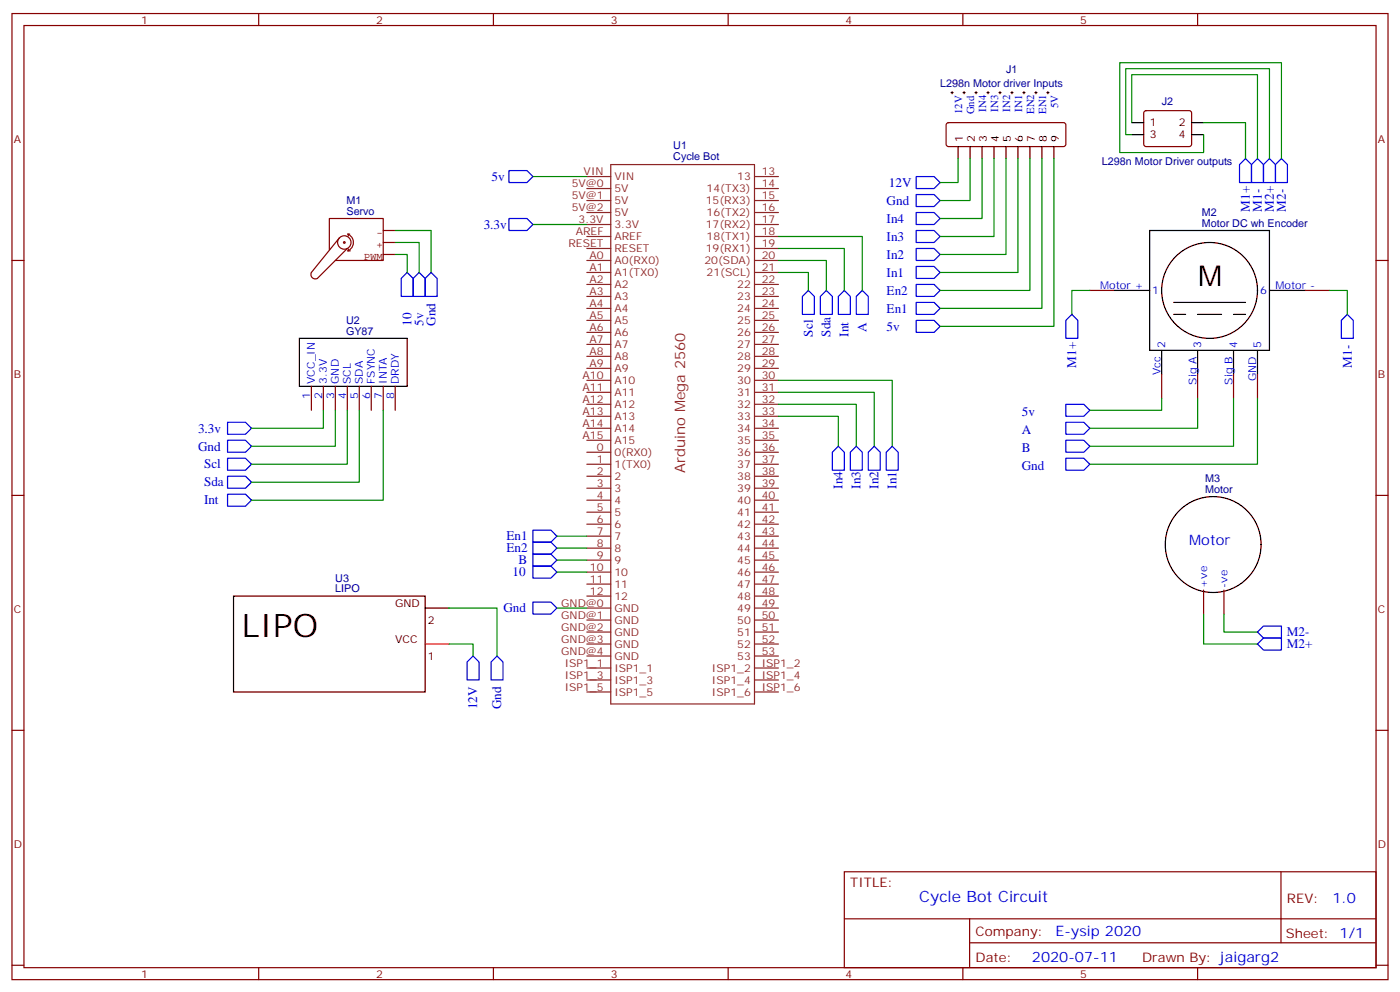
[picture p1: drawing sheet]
<svg xmlns="http://www.w3.org/2000/svg" width="412mm" height="292mm" viewBox="0 0 412 292" stroke-linecap="round" stroke-linejoin="round" font-family="sans-serif">
<g fill="none" stroke="#870000" stroke-width=".35">
<path d="M3.5 4h405.4v284.3h-405.4zM7.1 7.5h398.2v277.3h-398.2zM76.2 4v3.5M145.3 4v3.5M214.5 4v3.5M283.6 4v3.5M352.8 4v3.5M278.9 36.3l.5-.2h33.9l.5 .2 .2 .5v5.6l-.3 .5-.4 .2h-33.9l-.5-.2-.2-.5v-5.6zM337.1 32.8l.5-.2h12.7l.5 .2 .2 .5-.1 9.4-.6 .4h-13l-.4-.7v-9.1zM3.5 76.7h3.6M405.3 76.7h3.6M321 85.5h7.1"/>
<path d="M384.5 85.5h7.1M91.7 113.7v7.1M95.2 113.7v7.1M98.8 113.7v7.1M102.3 113.7v7.1M105.8 113.7v7.1M109.4 113.7v7.1M112.9 113.7v7.1M116.4 113.7v7.1M342.2 110.2v7M352.8 110.2v7M363.4 110.2v7"/>
<path d="M370.4 110.2v7M3.5 145.8h3.6M405.3 145.8h3.6M354.5 173.7v7M360.5 173.7v7M3.5 214.9h3.6M405.3 214.9h3.6M248.7 256.6h156.6v28.2h-156.6zM377.3 256.6v20.9M248.7 270.4h156.5M285.6 277.5h119.6M285.6 270.4v14.1"/>
<path d="M3.5 284.1h3.6M76.2 284.8v3.5M145.3 284.8v3.5M214.5 284.8v3.5M283.6 284.8v3.5M352.8 284.8v3.5M405.3 284.1h3.6"/>
</g>
<g fill="none" stroke="#8c2424" stroke-width=".35">
<path d="M172.9 55.5h7M172.9 59h7M172.9 52h7M179.9 48.4h42.3v158.8h-42.3zM222.2 55.5h7.1M222.2 59h7.1M222.2 52h7.1M172.9 73.1h7M172.9 76.7h7M172.9 62.5h7M172.9 66.1h7M172.9 69.6h7"/>
<path d="M222.2 73.1h7.1M222.2 76.7h7.1M222.2 62.5h7.1M222.2 66.1h7.1M222.2 69.6h7.1M172.9 80.2h7M172.9 83.7h7M172.9 87.2h7M172.9 90.8h7M172.9 94.3h7M172.9 97.8h7M222.2 80.2h7.1"/>
<path d="M222.2 83.7h7.1M222.2 87.2h7.1M222.2 90.8h7.1M222.2 94.3h7.1M222.2 97.8h7.1M172.9 101.4h7M172.9 104.9h7M172.9 108.4h7M172.9 111.9h7M172.9 115.5h7M172.9 119h7M222.2 101.4h7.1"/>
<path d="M222.2 104.9h7.1M222.2 108.4h7.1M222.2 111.9h7.1M222.2 115.5h7.1M222.2 119h7.1M172.9 122.5h7M172.9 126h7M172.9 129.6h7M172.9 136.6h7M172.9 133.1h7M222.2 122.5h7.1M222.2 126h7.1"/>
<path d="M222.2 129.6h7.1M222.2 136.6h7.1M222.2 133.1h7.1M172.9 140.2h7M172.9 143.7h7M172.9 147.2h7M172.9 150.7h7M172.9 154.3h7M172.9 157.8h7M222.2 140.2h7.1M222.2 143.7h7.1M222.2 147.2h7.1"/>
<path d="M222.2 150.7h7.1M222.2 154.3h7.1M222.2 157.8h7.1M172.9 161.3h7M172.9 164.9h7M172.9 168.4h7M172.9 171.9h7M172.9 175.4h7M172.9 179h7M222.2 161.3h7.1M222.2 164.9h7.1M222.2 168.4h7.1"/>
<path d="M222.2 171.9h7.1M222.2 175.4h7.1M222.2 179h7.1M172.9 193.1h7M172.9 182.5h7M172.9 186h7M172.9 189.5h7M172.9 196.6h7M222.2 193.1h7.1M222.2 182.5h7.1M222.2 186h7.1M222.2 189.5h7.1"/>
<path d="M222.2 196.6h7.1M172.9 200.1h7M172.9 203.7h7M222.2 200.1h7.1M222.2 203.7h7.1"/>
</g>
<g fill="none" stroke="#000" stroke-width=".35">
<path d="M333.4 36.1h3.5M333.4 39.6h3.5M351 36.1h3.5M351 39.6h3.5M282.2 43.1v3.6M285.8 43.1v3.6M289.3 43.1v3.6M292.8 43.1v3.6M296.3 43.1v3.6M299.9 43.1v3.6M303.4 43.1v3.6M306.9 43.1v3.6"/>
<path d="M310.4 43.1v3.6M338.7 67.8h35.2v35.3h-35.2zM88.2 99.6h31.7v14.1h-31.7zM328.1 85.5h10.6M345.7 89h21.2M345.7 92.5h3.5M352.8 92.5h7M363.4 92.5h3.5M373.9 85.5h10.6M342.2 103.1v7.1M352.8 103.1v7.1M363.4 103.1v7.1"/>
<path d="M370.4 103.1v7.1M68.8 175.4h56.4v28.3h-56.4zM125.2 179h7.1"/>
<circle cx="356.3" cy="85.5" r="14.1"/>
<circle cx="357.4" cy="160.3" r="14.1"/>
</g>
<g fill="none" stroke="#000" stroke-width=".29">
<path d="M280.1 27.3h.7M280.5 26.9v.7M283.6 27.3h.7M284 26.9v.7M287.2 27.3h.7M287.5 26.9v.7M290.7 27.3h.7M291 26.9v.7M294.2 27.3h.7M294.6 26.9v.7M297.7 27.3h.7M298.1 26.9v.7"/>
<path d="M301.3 27.3h.7M301.6 26.9v.7M304.8 27.3h.7M305.2 26.9v.7M308.3 27.3h.7M308.7 26.9v.7"/>
</g>
<path d="M97 73.5v-9.2h15.9v12.4h-14.1M99.5 71.2a1.98 1.98 0 0 1 3-1.5 1.98 1.98 0 0 1-.1 3.4 1.98 1.98 0 0 1-3-1.7M100 70l-8.3 10.2a1.31 1.31 0 0 0 .3 1.5 1.31 1.31 0 0 0 1.5 .2l8.8-8.8M101.2 71.2l.5 .2-.3 .2-.2-.2M102.5 68.9a2.68 2.68 0 0 1 1.6 2.5 2.68 2.68 0 0 1-1.6 2.4M102.5 68.9h.5M102.5 68.9l.2 .5M102.5 73.8h.7M102.7 73.3l-.2 .5M112.9 74.9h3.5M112.9 71.4h3.5M112.9 67.8h3.5" fill="none" stroke="#850000" stroke-width=".35"/>
<path d="M125.2 189.5h7.1" fill="none" stroke="#f00" stroke-width=".35"/>
<g fill="none" stroke="#00f" stroke-width=".35">
<path d="M149.9 50.2h5.3l1.8 1.8-1.8 1.7h-5.3zM269.9 52h5.3l1.7 1.7-1.7 1.8h-5.3zM269.9 57.3h5.3l1.7 1.7-1.7 1.8h-5.3zM365.1 48.4l1.8-1.7 1.8 1.7v5.3h-3.6zM370.4 46.7l1.8 1.7v5.3h-3.5v-5.3zM373.9 46.7l1.8 1.7v5.3h-3.5v-5.3zM377.5 46.7l1.7 1.7v5.3h-3.5v-5.3zM149.9 64.3h5.3l1.8 1.8-1.8 1.7h-5.3zM269.9 62.5h5.3l1.7 1.8-1.7 1.8h-5.3zM269.9 67.8h5.3l1.7 1.8-1.7 1.8h-5.3zM269.9 73.1h5.3l1.7 1.8-1.7 1.8h-5.3zM269.9 78.4h5.3l1.7 1.8-1.7 1.8h-5.3z"/>
<path d="M119.9 80.2l1.8 1.8v5.2h-3.5v-5.2zM123.5 80.2l1.7 1.8v5.2h-3.5v-5.2zM127 80.2l1.8 1.8v5.2h-3.6v-5.2zM238.1 85.5l1.8 1.7v5.3h-3.5v-5.3zM241.7 87.2l1.7-1.7 1.8 1.7v5.3h-3.5zM248.7 85.5l1.8 1.7v5.3h-3.6v-5.3zM254 85.5l1.8 1.7v5.3h-3.6v-5.3zM269.9 83.7h5.3l1.7 1.8-1.7 1.7h-5.3zM269.9 89h5.3l1.7 1.8-1.7 1.7h-5.3zM269.9 94.3h5.3l1.7 1.8-1.7 1.7h-5.3zM314 94.3l1.7-1.8 1.8 1.8v5.3h-3.5zM396.9 92.5l1.7 1.8v5.3h-3.5v-5.3z"/>
<path d="M314 119h5.3l1.7 1.8-1.7 1.7h-5.3zM67 124.3h5.3l1.8 1.7-1.8 1.8h-5.3zM67 129.6h5.3l1.8 1.7-1.8 1.8h-5.3zM67 134.9h5.3l1.8 1.7-1.8 1.8h-5.3zM246.9 131.3l1.8 1.8v5.3h-3.5v-5.3zM252.2 131.3l1.8 1.8v5.3h-3.5v-5.3zM257.5 131.3l1.8 1.8v5.3h-3.5v-5.3zM262.8 131.3l1.8 1.8v5.3h-3.5v-5.3zM314 124.3h5.3l1.7 1.7-1.7 1.8h-5.3zM314 129.6h5.3l1.7 1.7-1.7 1.8h-5.3zM314 134.9h5.3l1.7 1.7-1.7 1.8h-5.3zM67 140.2h5.3l1.8 1.7-1.8 1.8h-5.3z"/>
<path d="M67 145.5h5.3l1.8 1.7-1.8 1.8h-5.3zM157 156h5.3l1.7 1.8-1.7 1.8h-5.3zM157 159.6h5.3l1.7 1.7-1.7 1.8h-5.3zM157 177.2h5.3l1.7 1.8-1.7 1.7h-5.3zM157 166.6h5.3l1.7 1.8-1.7 1.7h-5.3zM157 163.1h5.3l1.7 1.8-1.7 1.7h-5.3zM139.3 193.1l1.8 1.7v5.3h-3.5v-5.3zM146.4 193.1l1.8 1.7v5.3h-3.6v-5.3zM370.4 189.5l1.8-1.7h5.3v3.5h-5.3zM370.4 186l1.8-1.7h5.3v3.5h-5.3z"/>
</g>
<g fill="none" stroke="#008700" stroke-width=".35">
<path d="M333.4 36.1v-14.1h37v24.7M333.4 39.6h-1.8v-19.4h42.3v26.5M354.5 36.1h12.4v10.6M354.5 39.6v5.3h-24.7v-26.4h47.7v28.2M157 52h15.9M282.2 46.7v7h-5.3M285.8 46.7v12.3h-8.9M289.3 46.7v17.6h-12.4M292.8 46.7v22.9h-15.9M296.3 46.7v28.2h-19.4M299.9 46.7v33.5h-23M303.4 46.7v38.8h-26.5"/>
<path d="M306.9 46.7v44.1h-30M310.4 46.7v49.4h-33.5M116.4 74.9h3.5v5.3M116.4 71.4h7.1v8.8M116.4 67.8h10.6v12.4M157 66.1h15.9M229.3 76.7h14.1v8.8M229.3 73.1h19.4v12.4M229.3 69.6h24.7v15.9M229.3 80.2h8.8v5.3M321 85.5h-5.3v7M391.6 85.5h5.3v7"/>
<path d="M229.3 119h22.9v12.3M229.3 115.5h28.2v15.8M229.3 111.9h33.5v19.4M342.2 117.2v3.6h-21.2M352.8 117.2v8.8h-31.8M363.4 117.2v14.1h-42.4M370.4 117.2v19.4h-49.4M95.2 120.8v5.2h-21.1M98.8 120.8v10.5h-24.7M102.3 120.8v15.8h-28.2M105.8 120.8v21.1h-31.7M112.9 120.8v26.4h-38.8"/>
<path d="M229.3 122.5h17.6v8.8M164 157.8h8.9M132.3 179h14.1v14.1M164 179h8.9M164 161.3h8.9M164 168.4h8.9M164 164.9h8.9M132.3 189.5h7v3.6M354.5 180.7v8.8h15.9M360.5 180.7v5.3h9.9"/>
</g>
<text font-size="9.5" x="71.2" y="187.5">LIPO</text>
<text font-size="8.5" x="353" y="84.1">M</text>
<text font-size="4.6" fill="#00f" x="270.8" y="265.6">Cycle Bot Circuit</text>
<text font-size="4.2" fill="#8d2323" x="201.9" y="139.2" transform="rotate(-90 201.9 139.2)">Arduino Mega 2560</text>
<g font-size="4.2" fill="#00f">
<text x="350.3" y="160.3">Motor</text>
<text x="392.5" y="265.8">1.0</text>
<text x="310.9" y="275.4">E-ysip 2020</text>
<text x="304" y="283.2">2020-07-11</text>
</g>
<g font-size="3.9" fill="#00f">
<text x="144.8" y="53.2">5v</text>
<text x="261.8" y="55">12V</text>
<text x="261.2" y="60.3">Gnd</text>
<text x="261.2" y="65.6">In4</text>
<text x="368.2" y="62.3" transform="rotate(-90 368.2 62.3)">M1+</text>
<text x="371.7" y="62.3" transform="rotate(-90 371.7 62.3)">M1-</text>
<text x="375.2" y="62.3" transform="rotate(-90 375.2 62.3)">M2+</text>
<text x="378.8" y="62.3" transform="rotate(-90 378.8 62.3)">M2-</text>
<text x="142.5" y="67.3">3.3v</text>
<text x="261.2" y="70.9">In3</text>
<text x="261.2" y="76.1">In2</text>
<text x="261.2" y="81.4">In1</text>
<text x="261.2" y="86.7">En2</text>
<text x="121.2" y="95.8" transform="rotate(-90 121.2 95.8)">10</text>
<text x="124.7" y="95.8" transform="rotate(-90 124.7 95.8)">5v</text>
<text x="128.3" y="95.8" transform="rotate(-90 128.3 95.8)">Gnd</text>
<text x="261.2" y="92">En1</text>
<text x="239.4" y="99.1" transform="rotate(-90 239.4 99.1)">Scl</text>
<text x="244.7" y="99.1" transform="rotate(-90 244.7 99.1)">Sda</text>
<text x="250" y="99.1" transform="rotate(-90 250 99.1)">Int</text>
<text x="255.3" y="97.7" transform="rotate(-90 255.3 97.7)">A</text>
<text x="261.2" y="97.3">5v</text>
<text x="317" y="108.2" transform="rotate(-90 317 108.2)">M1+</text>
<text x="398.2" y="108.2" transform="rotate(-90 398.2 108.2)">M1-</text>
<text x="301" y="122.6">5v</text>
<text x="58.3" y="127.3">3.3v</text>
<text x="301" y="127.9">A</text>
<text x="58.3" y="132.6">Gnd</text>
<text x="60.1" y="137.9">Scl</text>
<text x="301" y="133.2">B</text>
<text x="60.1" y="143.2">Sda</text>
<text x="248.2" y="143.9" transform="rotate(-90 248.2 143.9)">In4</text>
<text x="253.5" y="143.9" transform="rotate(-90 253.5 143.9)">In3</text>
<text x="258.8" y="143.9" transform="rotate(-90 258.8 143.9)">In2</text>
<text x="264.1" y="143.9" transform="rotate(-90 264.1 143.9)">In1</text>
<text x="301" y="138.5">Gnd</text>
<text x="60.1" y="148.5">Int</text>
<text x="149.2" y="159.1">En1</text>
<text x="149.2" y="162.6">En2</text>
<text x="152.7" y="166.1">B</text>
<text x="151" y="169.6">10</text>
<text x="148.3" y="180.2">Gnd</text>
<text x="379.1" y="190.8">M2+</text>
<text x="379.1" y="187.3">M2-</text>
<text x="140.6" y="208.7" transform="rotate(-90 140.6 208.7)">12V</text>
<text x="147.7" y="208.7" transform="rotate(-90 147.7 208.7)">Gnd</text>
</g>
<g font-size="3.9" fill="#800">
<text x="250.5" y="261.2">TITLE:</text>
<text x="379.1" y="265.8">REV:</text>
<text x="287.4" y="275.4">Company:</text>
<text x="378.7" y="276">Sheet: 1/1</text>
<text x="287.4" y="283">Date:</text>
<text x="336.4" y="283.1">Drawn By: jaigarg2</text>
</g>
<g font-size="3.2" fill="#800">
<text x="41.6" y="7">1</text>
<text x="110.8" y="7">2</text>
<text x="179.9" y="7">3</text>
<text x="249.1" y="7">4</text>
<text x="318.2" y="7">5</text>
<text x="4.1" y="42.1">A</text>
<text x="405.9" y="42.1">A</text>
<text x="4.1" y="111.2">B</text>
<text x="405.9" y="111.2">B</text>
<text x="4.1" y="180.4">C</text>
<text x="405.9" y="180.4">C</text>
<text x="4.1" y="249.5">D</text>
<text x="405.9" y="249.5">D</text>
<text x="41.6" y="287.8">1</text>
<text x="110.8" y="287.8">2</text>
<text x="179.9" y="287.8">3</text>
<text x="249.1" y="287.8">4</text>
<text x="318.2" y="287.8">5</text>
</g>
<g font-size="3.2" fill="#000080">
<text x="296.4" y="21.4">J1</text>
<text x="276.9" y="25.5">L298n Motor driver Inputs</text>
<text x="342.2" y="30.8">J2</text>
<text x="198.3" y="47.1">Cycle Bot</text>
<text x="198.3" y="43.7">U1</text>
<text x="324.6" y="48.4">L298n Motor Driver outputs</text>
<text x="102.1" y="59.9">M1</text>
<text x="102.1" y="63.3">Servo</text>
<text x="354" y="63.6">M2</text>
<text x="354" y="66.8">Motor DC wh Encoder</text>
<text x="101.9" y="95.4">U2</text>
<text x="101.9" y="98.5">GY87</text>
<text x="355.1" y="141.9">M3</text>
<text x="355" y="145.1">Motor</text>
<text x="98.8" y="171.3">U3</text>
<text x="98.8" y="174.4">LIPO</text>
</g>
<g font-size="3.2" fill="#00f">
<text x="283.5" y="33.6" transform="rotate(-90 283.5 33.6)">12V</text>
<text x="287" y="33.7" transform="rotate(-90 287 33.7)">Gnd</text>
<text x="290.5" y="32.9" transform="rotate(-90 290.5 32.9)">IN4</text>
<text x="294" y="32.9" transform="rotate(-90 294 32.9)">IN3</text>
<text x="297.6" y="32.9" transform="rotate(-90 297.6 32.9)">IN2</text>
<text x="301.1" y="32.9" transform="rotate(-90 301.1 32.9)">IN1</text>
<text x="304.6" y="33.6" transform="rotate(-90 304.6 33.6)">EN2</text>
<text x="308.2" y="33.6" transform="rotate(-90 308.2 33.6)">EN1</text>
<text x="311.7" y="31.8" transform="rotate(-90 311.7 31.8)">5V</text>
<text x="324.1" y="85.1">Motor +</text>
<text x="339.4" y="86.5">1</text>
<text x="371.2" y="86.5">6</text>
<text x="375.7" y="85.1">Motor -</text>
<text x="343.3" y="102.4" transform="rotate(-90 343.3 102.4)">2</text>
<text x="353.8" y="102.4" transform="rotate(-90 353.8 102.4)">3</text>
<text x="364.4" y="102.4" transform="rotate(-90 364.4 102.4)">4</text>
<text x="371.5" y="102.4" transform="rotate(-90 371.5 102.4)">5</text>
<text x="92.8" y="113" transform="rotate(-90 92.8 113)">VCC_IN</text>
<text x="96.3" y="113" transform="rotate(-90 96.3 113)">3.3V</text>
<text x="99.8" y="113" transform="rotate(-90 99.8 113)">GND</text>
<text x="103.4" y="113" transform="rotate(-90 103.4 113)">SCL</text>
<text x="106.9" y="113" transform="rotate(-90 106.9 113)">SDA</text>
<text x="110.4" y="113" transform="rotate(-90 110.4 113)">FSYNC</text>
<text x="113.9" y="113" transform="rotate(-90 113.9 113)">INTA</text>
<text x="117.5" y="113" transform="rotate(-90 117.5 113)">DRDY</text>
<text x="341.8" y="110.4" transform="rotate(-90 341.8 110.4)">Vcc</text>
<text x="352.4" y="113.2" transform="rotate(-90 352.4 113.2)">Sig A</text>
<text x="363" y="113.2" transform="rotate(-90 363 113.2)">Sig B</text>
<text x="370.1" y="112.2" transform="rotate(-90 370.1 112.2)">GND</text>
<text x="91.4" y="117.5" transform="rotate(-90 91.4 117.5)">1</text>
<text x="94.9" y="117.5" transform="rotate(-90 94.9 117.5)">2</text>
<text x="98.4" y="117.5" transform="rotate(-90 98.4 117.5)">3</text>
<text x="102" y="117.5" transform="rotate(-90 102 117.5)">4</text>
<text x="105.5" y="117.5" transform="rotate(-90 105.5 117.5)">5</text>
<text x="109" y="117.5" transform="rotate(-90 109 117.5)">6</text>
<text x="112.5" y="117.5" transform="rotate(-90 112.5 117.5)">7</text>
<text x="116.1" y="117.5" transform="rotate(-90 116.1 117.5)">8</text>
<text x="355.6" y="173" transform="rotate(-90 355.6 173)">+ve</text>
<text x="361.6" y="173" transform="rotate(-90 361.6 173)">-ve</text>
</g>
<g font-size="3.2">
<text x="283.6" y="41.8" transform="rotate(-90 283.6 41.8)">1</text>
<text x="287.2" y="41.8" transform="rotate(-90 287.2 41.8)">2</text>
<text x="290.7" y="41.8" transform="rotate(-90 290.7 41.8)">3</text>
<text x="294.2" y="41.8" transform="rotate(-90 294.2 41.8)">4</text>
<text x="297.7" y="41.8" transform="rotate(-90 297.7 41.8)">5</text>
<text x="301.3" y="41.8" transform="rotate(-90 301.3 41.8)">6</text>
<text x="304.8" y="41.8" transform="rotate(-90 304.8 41.8)">7</text>
<text x="308.3" y="41.8" transform="rotate(-90 308.3 41.8)">8</text>
<text x="311.9" y="41.8" transform="rotate(-90 311.9 41.8)">9</text>
<text x="338.7" y="37.1">1</text>
<text x="338.7" y="40.7">3</text>
<text x="347.2" y="37.1">2</text>
<text x="347.2" y="40.7">4</text>
<text x="116.4" y="178.6">GND</text>
<text x="126" y="183.6">2</text>
<text x="116.4" y="189.2">VCC</text>
<text x="126" y="194.1">1</text>
</g>
<g font-size="3.2" fill="#8d2323">
<text x="171.9" y="51.6">VIN</text>
<text x="181" y="53">VIN</text>
<text x="217.2" y="53">13</text>
<text x="224.4" y="51.6">13</text>
<text x="168.4" y="55.1">5V@0</text>
<text x="168.4" y="58.7">5V@1</text>
<text x="181" y="56.6">5V</text>
<text x="208.1" y="56.6">14(TX3)</text>
<text x="224.4" y="58.7">15</text>
<text x="224.4" y="55.1">14</text>
<text x="168.4" y="62.2">5V@2</text>
<text x="170.4" y="65.7">3.3V</text>
<text x="181" y="60.1">5V</text>
<text x="181" y="63.6">5V</text>
<text x="207.9" y="60.1">15(RX3)</text>
<text x="208.1" y="63.6">16(TX2)</text>
<text x="224.4" y="62.2">16</text>
<text x="224.4" y="65.7">17</text>
<text x="169.6" y="69.3">AREF</text>
<text x="181" y="67.1">3.3V</text>
<text x="181" y="70.7">AREF</text>
<text x="207.9" y="67.1">17(RX2)</text>
<text x="208.1" y="70.7">18(TX1)</text>
<text x="224.4" y="69.3">18</text>
<text x="167.5" y="72.8">RESET</text>
<text x="173.6" y="76.3">A0</text>
<text x="181" y="74.2">RESET</text>
<text x="181" y="77.7">A0(RX0)</text>
<text x="207.5" y="77.7">20(SDA)</text>
<text x="207.9" y="74.2">19(RX1)</text>
<text x="224.4" y="76.3">20</text>
<text x="224.4" y="72.8">19</text>
<text x="173.6" y="79.8">A1</text>
<text x="173.6" y="83.4">A2</text>
<text x="181" y="81.2">A1(TX0)</text>
<text x="208.1" y="81.2">21(SCL)</text>
<text x="224.4" y="83.4">22</text>
<text x="224.4" y="79.8">21</text>
<text x="173.6" y="86.9">A3</text>
<text x="181" y="84.8">A2</text>
<text x="181" y="88.3">A3</text>
<text x="217.2" y="84.8">22</text>
<text x="217.2" y="88.3">23</text>
<text x="224.4" y="86.9">23</text>
<text x="173.6" y="90.4">A4</text>
<text x="173.6" y="93.9">A5</text>
<text x="181" y="91.8">A4</text>
<text x="181" y="95.4">A5</text>
<text x="217.2" y="91.8">24</text>
<text x="217.2" y="95.4">25</text>
<text x="224.4" y="90.4">24</text>
<text x="224.4" y="93.9">25</text>
<text x="173.6" y="97.5">A6</text>
<text x="173.6" y="101">A7</text>
<text x="181" y="98.9">A6</text>
<text x="217.2" y="98.9">26</text>
<text x="224.4" y="97.5">26</text>
<text x="224.4" y="101">27</text>
<text x="173.6" y="104.5">A8</text>
<text x="181" y="102.4">A7</text>
<text x="181" y="105.9">A8</text>
<text x="217.2" y="102.4">27</text>
<text x="217.2" y="105.9">28</text>
<text x="224.4" y="104.5">28</text>
<text x="171.6" y="111.6">A10</text>
<text x="173.6" y="108.1">A9</text>
<text x="181" y="109.5">A9</text>
<text x="181" y="113">A10</text>
<text x="217.2" y="109.5">29</text>
<text x="217.2" y="113">30</text>
<text x="224.4" y="108.1">29</text>
<text x="224.4" y="111.6">30</text>
<text x="171.6" y="115.1">A11</text>
<text x="171.6" y="118.6">A12</text>
<text x="181" y="116.5">A11</text>
<text x="217.2" y="116.5">31</text>
<text x="224.4" y="115.1">31</text>
<text x="224.4" y="118.6">32</text>
<text x="171.6" y="122.2">A13</text>
<text x="171.6" y="125.7">A14</text>
<text x="181" y="120.1">A12</text>
<text x="181" y="123.6">A13</text>
<text x="217.2" y="120.1">32</text>
<text x="217.2" y="123.6">33</text>
<text x="224.4" y="122.2">33</text>
<text x="224.4" y="125.7">34</text>
<text x="171.6" y="129.2">A15</text>
<text x="181" y="127.1">A14</text>
<text x="181" y="130.6">A15</text>
<text x="217.2" y="127.1">34</text>
<text x="217.2" y="130.6">35</text>
<text x="224.4" y="129.2">35</text>
<text x="175.8" y="136.3">1</text>
<text x="175.8" y="132.8">0</text>
<text x="181" y="137.7">1(TX0)</text>
<text x="181" y="134.2">0(RX0)</text>
<text x="217.2" y="134.2">36</text>
<text x="217.2" y="137.7">37</text>
<text x="224.4" y="132.8">36</text>
<text x="224.4" y="136.3">37</text>
<text x="175.8" y="139.8">2</text>
<text x="175.8" y="143.3">3</text>
<text x="181" y="141.2">2</text>
<text x="217.2" y="141.2">38</text>
<text x="224.4" y="139.8">38</text>
<text x="224.4" y="143.3">39</text>
<text x="175.8" y="146.9">4</text>
<text x="181" y="144.7">3</text>
<text x="181" y="148.3">4</text>
<text x="217.2" y="148.3">40</text>
<text x="217.2" y="144.7">39</text>
<text x="224.4" y="146.9">40</text>
<text x="175.8" y="150.4">5</text>
<text x="175.8" y="153.9">6</text>
<text x="181" y="151.8">5</text>
<text x="181" y="155.3">6</text>
<text x="217.2" y="151.8">41</text>
<text x="217.2" y="155.3">42</text>
<text x="224.4" y="150.4">41</text>
<text x="224.4" y="153.9">42</text>
<text x="175.8" y="157.4">7</text>
<text x="175.8" y="161">8</text>
<text x="181" y="158.9">7</text>
<text x="217.2" y="158.9">43</text>
<text x="224.4" y="157.4">43</text>
<text x="224.4" y="161">44</text>
<text x="175.8" y="164.5">9</text>
<text x="181" y="162.4">8</text>
<text x="181" y="165.9">9</text>
<text x="217.2" y="162.4">44</text>
<text x="217.2" y="165.9">45</text>
<text x="224.4" y="164.5">45</text>
<text x="173.8" y="168">10</text>
<text x="173.8" y="171.6">11</text>
<text x="181" y="169.4">10</text>
<text x="181" y="173">11</text>
<text x="217.2" y="169.4">46</text>
<text x="217.2" y="173">47</text>
<text x="224.4" y="168">46</text>
<text x="224.4" y="171.6">47</text>
<text x="165.3" y="178.6">GND@0</text>
<text x="173.8" y="175.1">12</text>
<text x="181" y="176.5">12</text>
<text x="217.2" y="176.5">48</text>
<text x="224.4" y="175.1">48</text>
<text x="224.4" y="178.6">49</text>
<text x="165.3" y="182.1">GND@1</text>
<text x="165.3" y="185.7">GND@2</text>
<text x="181" y="180">GND</text>
<text x="181" y="183.6">GND</text>
<text x="217.2" y="183.6">50</text>
<text x="217.2" y="180">49</text>
<text x="224.4" y="185.7">51</text>
<text x="224.4" y="182.1">50</text>
<text x="165.3" y="189.2">GND@3</text>
<text x="181" y="187.1">GND</text>
<text x="181" y="190.6">GND</text>
<text x="217.2" y="190.6">52</text>
<text x="217.2" y="187.1">51</text>
<text x="224.4" y="189.2">52</text>
<text x="165.3" y="192.7">GND@4</text>
<text x="166.3" y="196.3">ISP1_1</text>
<text x="181" y="194.1">GND</text>
<text x="181" y="197.7">ISP1_1</text>
<text x="209.7" y="197.7">ISP1_2</text>
<text x="217.2" y="194.1">53</text>
<text x="224.4" y="192.7">53</text>
<text x="224.4" y="196.3">ISP1_2</text>
<text x="166.3" y="199.8">ISP1_3</text>
<text x="166.3" y="203.3">ISP1_5</text>
<text x="181" y="201.2">ISP1_3</text>
<text x="209.7" y="201.2">ISP1_4</text>
<text x="224.4" y="199.8">ISP1_4</text>
<text x="224.4" y="203.3">ISP1_6</text>
<text x="181" y="204.7">ISP1_5</text>
<text x="209.7" y="204.7">ISP1_6</text>
</g>
<g font-size="3.2" fill="#840000">
<text x="110.9" y="69.3">-</text>
<text x="107.1" y="76.4">PWM</text>
<text x="110.9" y="72.9">+</text>
</g>
</svg>
